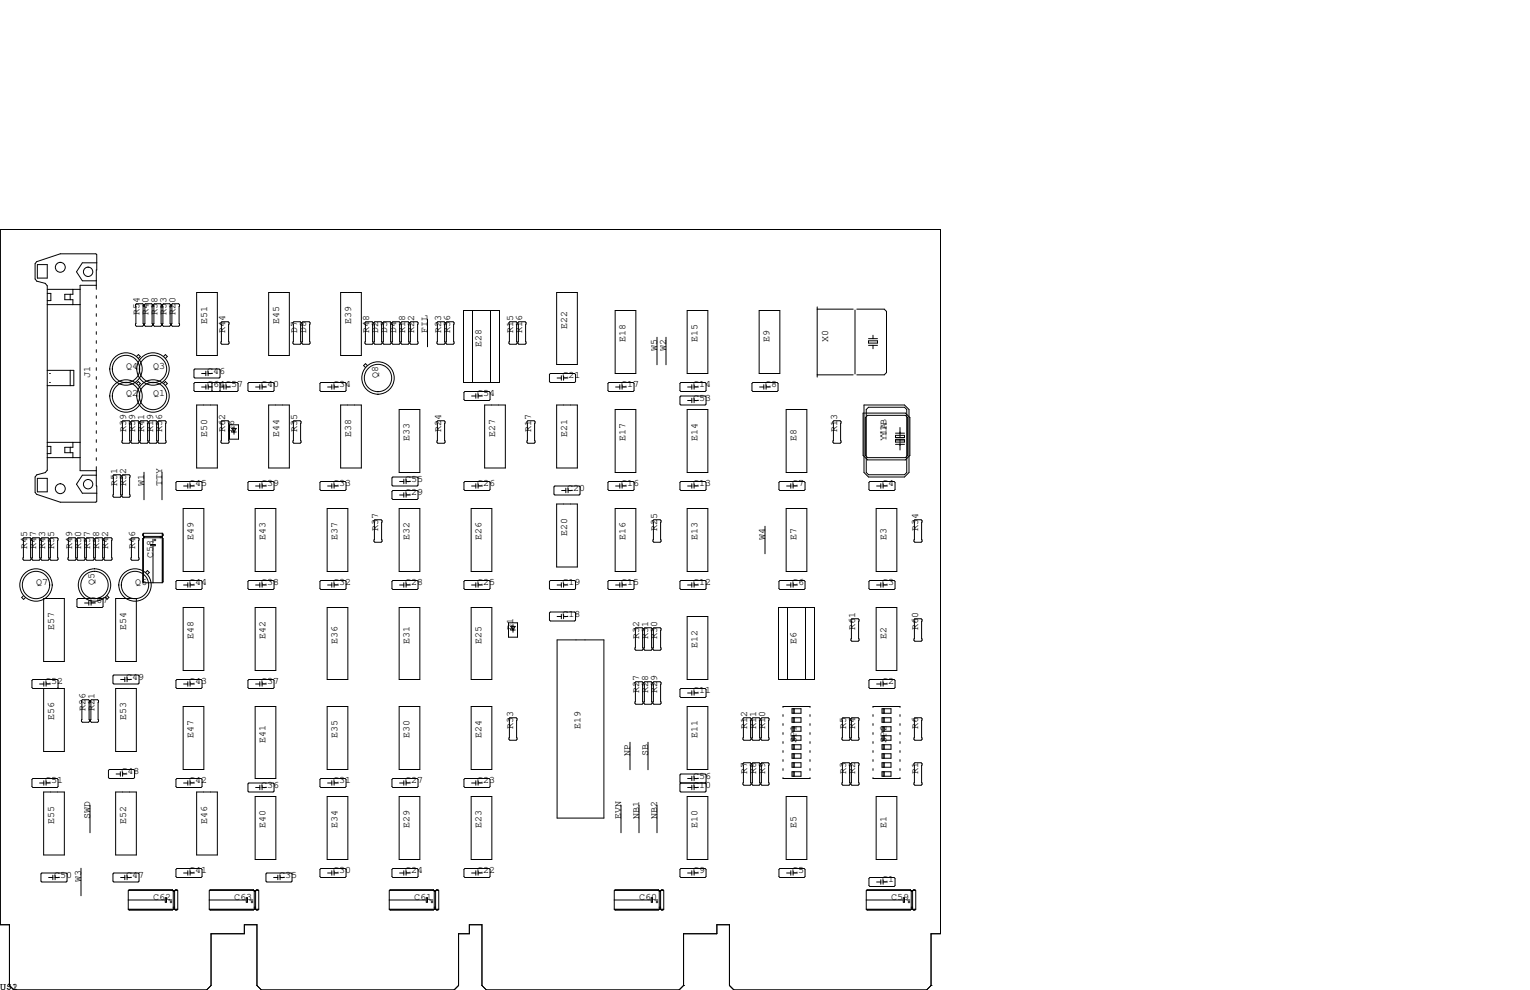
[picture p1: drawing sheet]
<svg xmlns="http://www.w3.org/2000/svg" width="432mm" height="279mm" viewBox="0 0 432 279" stroke-linecap="round" stroke-linejoin="round" font-family="sans-serif">
<g fill="none" stroke="#000" stroke-width=".28">
<path d="M10.5 74.7h2.8v3.8h-2.8zM12.7 80l.6 .6v52.1l-.6 .7M12.8 80l-2.4-.6-.5-.7v-4.3l.4-.5 6.7-2.3h10.1l.2 .3-.1 9.8M27.3 74.2h-4.1l-1.6 2.5 1.6 2.5h4M13.3 82.8h1.1v2h-1.1M13.3 81.7h9.3M13.3 86h9.3M19.8 83.1v1.5M20.6 81.7v1.4h-2.3v1.5h2.3v1.4M27.2 80.5h-4.6v52.3h4.6M27.2 83.4v.8M27.2 86v.7"/>
<path d="M27.2 88.5v.8M27.2 91.1v.7M27.2 93.6v.8M27.2 96.1v.8M27.2 98.7v.7M38.5 85.7h1.8l.2 .3v5.8l-.2 .3h-1.8l-.3-.3v-5.8zM41 85.7h1.8l.3 .3v5.8l-.3 .3h-1.8l-.2-.3v-5.8zM43.6 85.7h1.7l.3 .3v5.8l-.3 .3h-1.7l-.3-.3v-5.8zM46.1 85.7h1.8l.2 .3v5.8l-.2 .3h-1.8l-.3-.3v-5.8zM48.6 85.7h1.8l.3 .3v5.8l-.3 .3h-1.8l-.2-.3v-5.8zM55.5 82.5h5.8v17.8h-5.8zM62.6 90.8h1.8l.2 .3v5.8l-.2 .3h-1.8l-.2-.3v-5.8z"/>
<path d="M75.8 82.5h5.9v17.8h-5.9zM82.9 90.8h1.8l.3 .3v5.8l-.3 .3h-1.8l-.2-.3v-5.8zM85.5 90.8h1.7l.3 .3v5.8l-.3 .3h-1.7l-.3-.3v-5.8zM96.1 82.5h5.9v17.8h-5.9zM103.3 90.8h1.7l.3 .3v5.8l-.3 .3h-1.7l-.3-.3v-5.8zM105.8 90.8h1.8l.2 .3v5.8l-.2 .3h-1.8l-.3-.3v-5.8zM108.3 90.8h1.8l.3 .3v5.8l-.3 .3h-1.8l-.2-.3v-5.8zM110.9 90.8h1.7l.3 .3v5.8l-.3 .3h-1.7l-.3-.3v-5.8zM113.4 90.8h1.8l.2 .3v5.8l-.2 .3h-1.8l-.2-.3v-5.8zM116 90.8h1.7l.3 .3v5.8l-.3 .3h-1.7l-.3-.3v-5.8zM120.7 90.1v7.8M123.6 90.8h1.7l.3 .3v5.8l-.3 .3h-1.7l-.3-.3v-5.8z"/>
<path d="M126.1 90.8h1.8l.2 .3v5.8l-.2 .3h-1.8l-.2-.3v-5.8zM130.8 87.6h10.2v20.3h-10.2zM133.4 87.6v20.3M138.4 87.6v20.3M143.9 90.8h1.8l.2 .3v5.8l-.2 .3h-1.8l-.3-.3v-5.8zM146.4 90.8h1.8l.3 .3v5.8l-.3 .3h-1.8l-.2-.3v-5.8zM157.1 82.5h5.8v20.4h-5.8zM173.6 87.6h5.9v17.8h-5.9zM185.4 95.2v7.7M188 95.2v7.7M193.9 87.6h5.9v17.8h-5.9zM214.2 87.6h5.9v17.8h-5.9z"/>
<path d="M230.6 86.6v19.8M230.6 87.2h10.2M241.3 87.5v18M241.8 87.2h7.8l.6 .7v17.3l-.6 .6h-7.8M245.1 96.2h2.6v.6h-2.6zM245.1 97.5h2.6M245.1 95.6h2.6M246.4 94.6v1M246.4 97.5v.9M13.3 104.5h7.5v4.3h-7.5M14 107.9h.2M14 105.4h.2"/>
<path d="M19.8 104.5v4.3M27.2 101.2v.8M27.2 103.8v.7M27.2 106.3v.8M27.2 108.8v.8M27.2 111.4v.7M27.2 113.9v.8M27.2 116.5v.7M27.2 119v.8M34.7 118.7h1.7l.3 .3v5.8l-.3 .3h-1.7l-.3-.3v-5.8zM37.2 118.7h1.8l.2 .3v5.8l-.2 .3h-1.8l-.2-.3v-5.8zM38.5 108.2l.6-.5 .5 .5-.5 .6"/>
<path d="M38.5 100.6l.6-.5 .5 .5-.5 .5M39.8 118.7h1.7l.3 .3v5.8l-.3 .3h-1.7l-.3-.3v-5.8zM42.3 118.7h1.8l.2 .3v5.8l-.2 .3h-1.8l-.3-.3v-5.8zM44.8 118.7h1.8l.3 .3v5.8l-.3 .3h-1.8l-.2-.3v-5.8zM46.2 100.6l.5-.5 .5 .5-.5 .5M46.2 108.2l.5-.5 .5 .5-.5 .6M55 107.9h11.9l.3 .3v2l-.3 .3h-11.9l-.3-.3v-2zM55 104.1h6.8l.3 .3v2l-.3 .3h-6.8l-.3-.3v-2zM55.5 114.3h5.8v17.8h-5.8zM56.9 109.2h1.2M56.9 105.4h1.2M58.1 104.8v1.2"/>
<path d="M58.1 108.6v1.3M58.7 105.4h1.2M58.7 104.8v1.2M58.8 109.2h1.1M58.8 108.6v1.3M60.1 107.9l-.3 .3v2l.3 .3M61.8 107.9l.3 .3v2l-.3 .3M62 109.2h1.2M62.6 118.7h1.8l.2 .3v5.8l-.2 .3h-1.8l-.2-.3v-5.8zM63.2 108.6v1.3M63.8 109.2h1.2M63.8 108.6v1.3"/>
<path d="M64.8 119.9h2.5v4.1h-2.5zM70.2 107.9h6.9l.2 .3v2l-.2 .3h-6.9l-.2-.3v-2zM72.1 109.2h1.2M73.3 108.6v1.3M74 109.2h1.2M74 108.6v1.3M75.8 114.3h5.9v17.8h-5.9zM82.9 118.7h1.8l.3 .3v5.8l-.3 .3h-1.8l-.2-.3v-5.8zM90.6 107.9h6.8l.3 .3v2l-.3 .3h-6.8l-.3-.3v-2zM92.5 109.2h1.1M93.6 108.6v1.3M94.3 109.2h1.2"/>
<path d="M94.3 108.6v1.3M96.1 114.3h5.9v17.8h-5.9zM103.7 103.2l-.6-.6-.5 .6 .5 .5M112.6 115.6h5.9v17.7h-5.9zM123.6 118.7h1.7l.3 .3v5.8l-.3 .3h-1.7l-.3-.3v-5.8zM131.2 110.5h6.8l.3 .2v2.1l-.3 .2h-6.8l-.3-.2v-2.1zM133.1 111.8h1.2M134.3 111.1v1.3M134.9 111.1v1.3M134.9 111.8h1.2M136.8 114.3h5.8v17.8h-5.8zM149 118.7h1.7l.3 .3v5.8l-.3 .3h-1.7l-.3-.3v-5.8z"/>
<path d="M155.3 105.4h6.9l.2 .3v2l-.2 .2h-6.9l-.2-.2v-2zM157.1 114.3h5.8v17.8h-5.8zM157.2 106.7h1.2M158.4 106v1.3M159.1 106v1.3M159.1 106.7h1.2M171.8 107.9h6.9l.2 .3v2l-.2 .3h-6.9l-.2-.3v-2zM173.6 115.6h5.9v17.7h-5.9zM173.7 109.2h1.2M174.9 108.6v1.3M175.6 109.2h1.2M175.6 108.6v1.3"/>
<path d="M192.2 107.9h6.8l.3 .3v2l-.3 .3h-6.8l-.3-.3v-2zM192.2 111.8h6.8l.3 .2v2l-.3 .3h-6.8l-.3-.3v-2zM193.9 115.6h5.9v17.7h-5.9zM194.1 109.2h1.1M194.1 113h1.1M195.2 108.6v1.3M195.2 112.4v1.3M195.9 109.2h1.2M195.9 108.6v1.3M195.9 112.4v1.3M195.9 113h1.2M212.5 107.9h6.8l.3 .3v2l-.3 .3h-6.8l-.3-.3v-2z"/>
<path d="M214.4 109.2h1.2M215.6 108.6v1.3M216.2 108.6v1.3M216.2 109.2h1.2M221.9 115.6h5.8v17.7h-5.8zM230.6 105.8h10.2M235.3 118.7h1.8l.3 .3v5.8l-.3 .3h-1.8l-.2-.3v-5.8zM243.6 116.6h11.9l1.3 1.3v10.6l-1.3 1.3h-10.6l-1.3-1.3zM243.8 114.3h11.5l1.2 1.3v17.7l-1.2 1.3h-10.2l-1.3-1.3zM244.9 117.2h10.6l.7 .7v10.6l-.7 .7h-10.6l-.7-.7v-10.6zM245.1 114.9h10.2l.6 .7v17.7l-.6 .7h-10.2l-.6-.7v-17.7zM10.5 135h2.8v3.8h-2.8z"/>
<path d="M13.3 129.2h9.3M13.3 126h1.1v2h-1.1M13.3 124.8h9.3M19.8 126.2v1.6M20.6 124.8v1.4h-2.3v1.6h2.3v1.4M27.2 131.7l.1 9.8-.2 .2h-10.1l-6.7-2.2-.4-.6v-4.3l.5-.6 2.4-.6M27.2 121.5v.8M27.2 124.1v.7M27.2 126.6v.8M27.2 129.2v.7M27.2 134.1h-4l-1.6 2.6 1.6 2.5h4.1M32.1 134h1.8l.3 .2v5.9l-.3 .2h-1.8l-.2-.2v-5.9z"/>
<path d="M34.7 134h1.7l.3 .2v5.9l-.3 .2h-1.7l-.3-.2v-5.9zM40.6 133.3v7.7M45.7 133.3v7.7M49.7 136.1l.2-.2h6.9l.2 .2v2.1l-.2 .2h-6.9l-.2-.2zM51.8 137.2h1.2M53 136.5v1.3M53.6 137.2h1.3M53.6 136.5v1.3M65.4 120.9h1.3l-.7 1zM65.4 121.7v.2h1.3M66 120.4v2.2M70 136.1l.2-.2h6.9l.2 .2v2.1l-.2 .2h-6.9l-.2-.2z"/>
<path d="M72.1 137.2h1.2M73.3 136.5v1.3M74 137.2h1.2M74 136.5v1.3M90.6 135.9h6.8l.3 .2v2.1l-.3 .2h-6.8l-.3-.2v-2.1zM92.5 137.2h1.1M93.6 136.5v1.3M94.3 137.2h1.2M94.3 136.5v1.3M110.9 134.6h6.8l.3 .3v2l-.3 .3h-6.8l-.3-.3v-2zM110.9 138.4h6.8l.3 .3v2l-.3 .3h-6.8l-.3-.3v-2zM112.8 135.9h1.2"/>
<path d="M112.8 139.7h1.2M114 135.3v1.2M114 139.1v1.2M114.6 135.9h1.2M114.6 139.7h1.2M114.6 135.3v1.2M114.6 139.1v1.2M131.2 135.9h6.8l.3 .2v2.1l-.3 .2h-6.8l-.3-.2v-2.1zM133.1 137.2h1.2M134.3 136.5v1.3M134.9 137.2h1.2M134.9 136.5v1.3"/>
<path d="M156.6 137.2h6.8l.3 .2v2l-.3 .3h-6.8l-.3-.3v-2zM158.5 138.4h1.2M159.7 137.8v1.3M160.3 138.4h1.2M160.3 137.8v1.3M171.8 135.9h6.9l.2 .2v2.1l-.2 .2h-6.9l-.2-.2v-2.1zM173.7 137.2h1.2M174.9 136.5v1.3M175.6 137.2h1.2M175.6 136.5v1.3M192.2 135.9h6.8l.3 .2v2.1l-.3 .2h-6.8l-.3-.2v-2.1zM194.1 137.2h1.1"/>
<path d="M195.2 136.5v1.3M195.9 137.2h1.2M195.9 136.5v1.3M220.1 135.9h6.8l.3 .2v2.1l-.3 .2h-6.8l-.3-.2v-2.1zM222 137.2h1.2M223.2 136.5v1.3M223.8 137.2h1.2M223.8 136.5v1.3M245.5 135.9h6.8l.3 .2v2.1l-.3 .2h-6.8l-.3-.2v-2.1zM247.4 137.2h1.2M248.6 136.5v1.3M249.2 136.5v1.3"/>
<path d="M249.2 137.2h1.2M252.7 122.9h2.6v.6h-2.6zM252.7 124.1h2.6v.7h-2.6zM252.7 122.3h2.6M252.7 125.4h2.6M252.7 123.5h2.6M254 120.6v2.9M254 124.1v2.9M6.7 151.8h1.8l.3 .2v5.9l-.3 .2h-1.8l-.2-.2v-5.9zM9.3 151.8h1.7l.3 .2v5.9l-.3 .2h-1.7l-.3-.2v-5.9zM11.8 151.8h1.8l.2 .2v5.9l-.2 .2h-1.8l-.2-.2v-5.9zM14.4 151.8h1.7l.3 .2v5.9l-.3 .2h-1.7l-.3-.2v-5.9z"/>
<path d="M19.4 151.8h1.8l.3 .2v5.9l-.3 .2h-1.8l-.2-.2v-5.9zM22 151.8h1.7l.3 .2v5.9l-.3 .2h-1.7l-.3-.2v-5.9zM24.5 151.8h1.8l.2 .2v5.9l-.2 .2h-1.8l-.2-.2v-5.9zM27.1 151.8h1.7l.3 .2v5.9l-.3 .2h-1.7l-.3-.2v-5.9zM29.6 151.8h1.8l.2 .2v5.9l-.2 .2h-1.8l-.3-.2v-5.9zM37 152l.2-.2h1.8l.2 .2v5.9l-.2 .2h-1.8l-.2-.2zM40.3 150.7v.4l.3 .3M40.3 152v12.2l.3 .3h5.2M40.3 152h.1M40.3 150.7h.1M40.4 150.6v.7M40.4 151.9v12.4"/>
<path d="M40.6 151.8h5.2l.2 .2v12.2l-.2 .3M40.6 151.4v.4M40.6 151.8l-.3 .2M40.7 151.4v.4M42.5 153.7h1.3v.3h-1.3zM43.2 152.1v.9M43.2 154.1v10.4M43.5 152.4h.5M43.8 152.1v.6M45.2 151.4v.4M45.7 151.5v.1M45.8 150.5h-5.2l-.3 .2"/>
<path d="M45.8 150.5l.2 .2v.4l-.2 .3h-5.2M45.8 150.5v14M45.9 150.7v.4M45.9 152v12.2M51.7 143.5h5.8v17.8h-5.8zM72 143.5h5.9v17.8h-5.9zM92.3 143.5h5.9v17.8h-5.9zM105.5 146.9l.3-.2h1.8l.2 .2v5.9l-.2 .2h-1.8l-.3-.2zM112.6 143.5h5.9v17.8h-5.9zM133 143.5h5.8v17.8h-5.8zM157.1 142.2h5.8v17.8h-5.8zM173.6 143.5h5.9v17.8h-5.9z"/>
<path d="M184.5 146.7h1.8l.3 .2v5.9l-.3 .2h-1.8l-.2-.2v-5.9zM193.9 143.5h5.9v17.8h-5.9zM215.9 148.5v7.8M221.9 143.5h5.8v17.8h-5.8zM247.3 143.5h5.8v17.8h-5.8zM258.2 146.7h1.8l.2 .2v5.9l-.2 .2h-1.8l-.3-.2v-5.9zM6.7 168.1l-.6 .5 .6 .6 .5-.6M12.3 168.9h5.9v17.8h-5.9zM22 168.9h6.8l.3 .3v2l-.3 .2h-6.8l-.3-.2v-2zM23.9 170.2h1.2M25.1 169.5v1.3M25.7 169.5v1.3"/>
<path d="M25.7 170.2h1.2M30.2 168.1l.5 .5-.5 .5-.5-.5M32.6 168.9h5.9v17.8h-5.9zM41.1 161.6l.5-.6 .5 .6-.5 .5M49.7 164.1l.2-.3h6.9l.2 .3v2l-.2 .3h-6.9l-.2-.3zM51.7 171.4h5.8v17.8h-5.8zM51.8 165.1h1.2M53 164.5v1.2M53.6 165.1h1.3M53.6 164.5v1.2M70 164.1l.2-.3h6.9l.2 .3v2l-.2 .3h-6.9l-.2-.3zM72 171.4h5.9v17.8h-5.9z"/>
<path d="M72.1 165.1h1.2M73.3 164.5v1.2M74 165.1h1.2M74 164.5v1.2M90.6 163.8h6.8l.3 .3v2l-.3 .3h-6.8l-.3-.3v-2zM92.3 171.4h5.9v20.4h-5.9zM92.5 165.1h1.1M93.6 164.5v1.2M94.3 165.1h1.2M94.3 164.5v1.2M110.6 164.1l.3-.3h6.8l.3 .3v2l-.3 .3h-6.8l-.3-.3zM112.6 171.4h5.9v20.4h-5.9z"/>
<path d="M112.8 165.1h1.2M114 164.5v1.2M114.6 165.1h1.2M114.6 164.5v1.2M131.2 163.8h6.8l.3 .3v2l-.3 .3h-6.8l-.3-.3v-2zM133 171.4h5.8v20.4h-5.8zM133.1 165.1h1.2M134.3 164.5v1.2M134.9 165.1h1.2M134.9 164.5v1.2M143.5 175.8h2.6v4h-2.6zM144.1 176.8h1.3l-.6 1z"/>
<path d="M144.1 177.5v.3h1.3M144.8 176.3v2.1M155.3 163.8h6.9l.2 .3v2l-.2 .3h-6.9l-.2-.3v-2zM155.3 172.7h6.9l.2 .3v2l-.2 .3h-6.9l-.2-.3v-2zM157.2 174h1.2M157.2 165.1h1.2M158.4 164.5v1.2M158.4 173.4v1.2M159.1 174h1.2M159.1 165.1h1.2M159.1 164.5v1.2M159.1 173.4v1.2"/>
<path d="M171.8 163.8h6.9l.2 .3v2l-.2 .3h-6.9l-.2-.3v-2zM173.7 165.1h1.2M174.9 164.5v1.2M175.6 165.1h1.2M175.6 164.5v1.2M179.5 177.2h1.7l.3 .2v5.9l-.3 .2h-1.7l-.3-.2v-5.9zM182 177.2h1.8l.2 .2v5.9l-.2 .2h-1.8l-.3-.2v-5.9zM184.5 177.2h1.8l.3 .2v5.9l-.3 .2h-1.8l-.2-.2v-5.9zM192.2 163.8h6.8l.3 .3v2l-.3 .3h-6.8l-.3-.3v-2zM193.9 174h5.9v17.8h-5.9zM194.1 165.1h1.1M195.2 164.5v1.2"/>
<path d="M195.9 165.1h1.2M195.9 164.5v1.2M219.7 171.4h10.2v20.4h-10.2zM220.1 163.8h6.8l.3 .3v2l-.3 .3h-6.8l-.3-.3v-2zM222 165.1h1.2M222.3 171.4v20.4M223.2 164.5v1.2M223.8 165.1h1.2M223.8 164.5v1.2M227.3 171.4v20.4M240.4 174.6h1.8l.2 .3v5.8l-.2 .3h-1.8l-.2-.3v-5.8zM245.5 163.8h6.8l.3 .3v2l-.3 .3h-6.8l-.3-.3v-2z"/>
<path d="M247.3 171.4h5.8v17.8h-5.8zM247.4 165.1h1.2M248.6 164.5v1.2M249.2 164.5v1.2M249.2 165.1h1.2M258.2 174.6h1.8l.2 .3v5.8l-.2 .3h-1.8l-.3-.3v-5.8zM11.2 193h1.2M12.3 194.3v17.8h5.9v-17.8h-8.9l-.3-.2v-2.1l.3-.2h6.8l.3 .2v2.1l-.3 .2M12.4 192.4v1.3M13 193h1.2M13 192.4v1.3M23.2 197.5h1.8l.3 .2v5.9l-.3 .2h-1.8l-.2-.2v-5.9z"/>
<path d="M25.8 197.5h1.8l.2 .2v5.9l-.2 .2h-1.8l-.3-.2v-5.9zM32.1 190.5h6.9l.2 .3v2l-.2 .2h-6.9l-.2-.2v-2zM32.6 194.3h5.9v17.8h-5.9zM34 191.8h1.2M35.2 191.1v1.3M35.9 191.8h1.2M35.9 191.1v1.3M49.7 192l.2-.2h6.9l.2 .2v2.1l-.2 .2h-6.9l-.2-.2zM51.7 199.4h5.8v17.8h-5.8zM51.8 193h1.2M53 192.4v1.3M53.6 193h1.3"/>
<path d="M53.6 192.4v1.3M70 192l.2-.2h6.9l.2 .2v2.1l-.2 .2h-6.9l-.2-.2zM72 199.4h5.9v20.3h-5.9zM72.1 193h1.2M73.3 192.4v1.3M74 193h1.2M74 192.4v1.3M92.3 199.4h5.9v17.8h-5.9zM112.6 199.4h5.9v17.8h-5.9zM133 199.4h5.8v17.8h-5.8zM157.2 180.6h13.2v50.3h-13.2zM179.5 192.4h1.7l.3 .3v5.8l-.3 .3h-1.7l-.3-.3v-5.8z"/>
<path d="M182 192.4h1.8l.2 .3v5.8l-.2 .3h-1.8l-.3-.3v-5.8zM184.5 192.4h1.8l.3 .3v5.8l-.3 .3h-1.8l-.2-.3v-5.8zM192.2 194.3h6.8l.3 .3v2l-.3 .2h-6.8l-.3-.2v-2zM193.9 199.4h5.9v17.8h-5.9zM194.1 195.6h1.1M195.2 194.9v1.3M195.9 194.9v1.3M195.9 195.6h1.2M221 199.6v-.2h7.6v.2M245.5 191.8h6.8l.3 .2v2.1l-.3 .2h-6.8l-.3-.2v-2.1zM246.4 199.6v-.2h7.6v.2M247.4 193h1.2"/>
<path d="M248.6 192.4v1.3M249.2 192.4v1.3M249.2 193h1.2M9.3 219.7h6.8l.3 .3v2l-.3 .2h-6.8l-.3-.2v-2zM30.9 217.2h6.8l.3 .2v2.1l-.3 .2h-6.8l-.3-.2v-2.1zM32.8 218.4h1.2M34 217.8v1.3M34.6 217.8v1.3M34.6 218.4h1.2M49.7 220l.2-.3h6.9l.2 .3v2l-.2 .2h-6.9l-.2-.2zM90.6 219.7h6.8l.3 .3v2l-.3 .2h-6.8l-.3-.2v-2zM110.9 219.7h6.8l.3 .3v2l-.3 .2h-6.8l-.3-.2v-2z"/>
<path d="M131.2 219.7h6.8l.3 .3v2l-.3 .2h-6.8l-.3-.2v-2zM143.9 202.6h1.8l.2 .2v5.9l-.2 .2h-1.8l-.3-.2v-5.9zM177.8 209.5v7.7M182.9 209.5v7.7M194.1 219.7h1.1M195.2 219.1v1.2M195.9 219.7h1.2M195.9 219.1v1.2M209.9 202.6h1.8l.3 .2v5.9l-.3 .2h-1.8l-.2-.2v-5.9zM209.9 215.3h1.8l.3 .2v5.9l-.3 .2h-1.8l-.2-.2v-5.9zM212.5 202.6h1.7l.3 .2v5.9l-.3 .2h-1.7l-.3-.2v-5.9zM212.5 215.3h1.7l.3 .2v5.9l-.3 .2h-1.7l-.3-.2v-5.9z"/>
<path d="M215 202.6h1.8l.2 .2v5.9l-.2 .2h-1.8l-.2-.2v-5.9zM215 215.3h1.8l.2 .2v5.9l-.2 .2h-1.8l-.2-.2v-5.9zM221 219.5v.2h7.6v-.2M221 201.7v.5M221 204.2v.5M221 206.8v.5M221 209.3v.5M221 211.8v.5M221 214.4v.5M221 216.9v.5M223.5 200h2.6v1.3h-2.6zM223.5 202.6h2.6v1.2h-2.6z"/>
<path d="M223.5 205.1h2.6v1.3h-2.6zM223.5 207.6h2.6v1.3h-2.6zM223.5 210.2h2.6v1.3h-2.6zM223.5 212.7h2.6v1.3h-2.6zM223.5 215.3h2.6v1.2h-2.6zM223.5 217.8h2.6v1.3h-2.6zM223.9 200v1.3M223.9 202.6v1.2M223.9 205.1v1.3M223.9 207.6v1.3M223.9 210.2v1.3M223.9 212.7v1.3"/>
<path d="M223.9 215.3v1.2M223.9 217.8v1.3M224.2 200v1.3M224.2 202.6v1.2M224.2 205.1v1.3M224.2 207.6v1.3M224.2 210.2v1.3M224.2 212.7v1.3M224.2 215.3v1.2M224.2 217.8v1.3M228.6 201.7v.5M228.6 204.2v.5"/>
<path d="M228.6 206.8v.5M228.6 209.3v.5M228.6 211.8v.5M228.6 214.4v.5M228.6 216.9v.5M237.9 202.6h1.7l.3 .2v5.9l-.3 .2h-1.7l-.3-.2v-5.9zM237.9 215.3h1.7l.3 .2v5.9l-.3 .2h-1.7l-.3-.2v-5.9zM240.4 202.6h1.8l.2 .2v5.9l-.2 .2h-1.8l-.2-.2v-5.9zM240.4 215.3h1.8l.2 .2v5.9l-.2 .2h-1.8l-.2-.2v-5.9zM246.4 219.5v.2h7.6v-.2M246.4 201.7v.5M246.4 204.2v.5"/>
<path d="M246.4 206.8v.5M246.4 209.3v.5M246.4 211.8v.5M246.4 214.4v.5M246.4 216.9v.5M248.9 200h2.6v1.3h-2.6zM248.9 202.6h2.6v1.2h-2.6zM248.9 205.1h2.6v1.3h-2.6zM248.9 207.6h2.6v1.3h-2.6zM248.9 210.2h2.6v1.3h-2.6zM248.9 212.7h2.6v1.3h-2.6zM248.9 215.3h2.6v1.2h-2.6z"/>
<path d="M248.9 217.8h2.6v1.3h-2.6zM249.3 200v1.3M249.3 202.6v1.2M249.3 205.1v1.3M249.3 207.6v1.3M249.3 210.2v1.3M249.3 212.7v1.3M249.3 215.3v1.2M249.3 217.8v1.3M249.6 200v1.3M249.6 202.6v1.2M249.6 205.1v1.3"/>
<path d="M249.6 207.6v1.3M249.6 210.2v1.3M249.6 212.7v1.3M249.6 215.3v1.2M249.6 217.8v1.3M254 201.7v.5M254 204.2v.5M254 206.8v.5M254 209.3v.5M254 211.8v.5M254 214.4v.5M254 216.9v.5"/>
<path d="M258.2 202.6h1.8l.2 .2v5.9l-.2 .2h-1.8l-.3-.2v-5.9zM258.2 215.3h1.8l.2 .2v5.9l-.2 .2h-1.8l-.3-.2v-5.9zM11.2 221h1.2M12.3 223.5h5.9v17.8h-5.9zM12.4 220.3v1.3M13 221h1.2M13 220.3v1.3M25.4 227.3v7.7M32.6 223.5h5.9v17.8h-5.9zM51.8 221h1.2M53 220.3v1.3M53.6 221h1.3"/>
<path d="M53.6 220.3v1.3M55.5 223.5h5.8v17.8h-5.8zM70 221.2l.2-.2h6.9l.2 .2v2.1l-.2 .2h-6.9l-.2-.2zM72 224.8h5.9v17.8h-5.9zM72.1 222.2h1.2M73.3 221.6v1.3M74 222.2h1.2M74 221.6v1.3M92.3 224.8h5.9v17.8h-5.9zM92.5 221h1.1M93.6 220.3v1.3M94.3 221h1.2"/>
<path d="M94.3 220.3v1.3M112.6 224.8h5.9v17.8h-5.9zM112.8 221h1.2M114 220.3v1.3M114.6 221h1.2M114.6 220.3v1.3M133 224.8h5.8v17.8h-5.8zM133.1 221h1.2M134.3 220.3v1.3M134.9 221h1.2M134.9 220.3v1.3M175.3 227.3v7.7"/>
<path d="M180.3 227.3v7.7M185.4 227.3v7.7M192.2 221l-.3 .2v2.1l.3 .2h6.8l.3-.2v-2.1l-.3-.2M192.2 221l-.3-.3v-2l.3-.3h6.8l.3 .3v2l-.3 .3M192.2 221h6.8M193.9 224.8h5.9v17.8h-5.9zM194.1 222.2h1.1M195.2 221.6v1.3M195.9 221.6v1.3M195.9 222.2h1.2M221.9 224.8h5.8v17.8h-5.8zM247.3 224.8h5.8v17.8h-5.8z"/>
<path d="M11.6 246.6l.2-.2h6.9l.2 .2v2.1l-.2 .2h-6.9l-.2-.2zM13.7 247.6h1.2M14.9 247v1.3M15.5 247.6h1.3M15.5 247v1.3M22.9 245v7.8M31.9 246.6l.2-.2h6.9l.2 .2v2.1l-.2 .2h-6.9l-.2-.2zM34 247.6h1.2M35.2 247v1.3M35.9 247.6h1.2M35.9 247v1.3M36.2 256.6h14"/>
<path d="M36.2 254h10.3M36.3 251.3h12.5M36.4 256.7h12.2M46.6 253.4h.4v1.2h-.4zM47.6 254h.9M48 254.6h.5M48.3 254.3v.5M48.6 251.1h-12.2l-.2 .3v5.2M48.6 251.1l-12.2 .1M48.6 251.1l.3 .3M48.9 251.4v5.2l-.3 .3h-12.2l-.2-.3M48.9 256h.4"/>
<path d="M48.9 251.4h.4M48.9 251.5h.4M49 256.5h.1M49.3 251.4v5.2l.2 .3h.4l.3-.3M49.4 251.3h.6M49.5 256.7h.4M49.7 245.4l.2-.3h6.9l.2 .3v2l-.2 .2h-6.9l-.2-.2zM49.9 251.1h-.4l-.2 .3M49.9 251.1l-.4 .1M49.9 251.1l.3 .3v5.2M51.8 246.4h1.2M53 245.7v1.3"/>
<path d="M53.6 246.4h1.3M53.6 245.7v1.3M59.1 256.6h13.9M59.1 254h10.3M59.2 251.3h12.4M59.3 256.7h12.2M69.5 253.4h.4v1.2h-.4zM70.5 254h.9M70.9 254.6h.5M71.1 254.3v.5M71.5 251.1h-12.2l-.2 .3v5.2M71.5 251.1l-12.2 .1"/>
<path d="M71.5 251.1l.3 .3M71.8 251.4v5.2l-.3 .3h-12.2l-.2-.3M71.8 256h.3M71.8 251.4h.3M71.8 251.5h.3M71.9 256.5h.1M72.1 251.4v5.2l.3 .3h.4l.2-.3M72.3 251.3h.6M72.4 256.7h.4M72.8 251.1h-.4l-.3 .3M72.8 251.1l-.4 .1M72.8 251.1l.2 .3v5.2"/>
<path d="M75.1 246.6l.2-.2h6.9l.2 .2v2.1l-.2 .2h-6.9l-.2-.2zM77.2 247.6h1.2M78.4 247v1.3M79 247.6h1.3M79 247v1.3M90.3 245.4l.3-.3h6.8l.3 .3v2l-.3 .2h-6.8l-.3-.2zM92.5 246.4h1.1M93.6 245.7v1.3M94.3 246.4h1.2M94.3 245.7v1.3M109.9 256.6h13.9M109.9 254h10.3"/>
<path d="M110 251.3h12.4M110.1 256.7h12.2M110.6 245.4l.3-.3h6.8l.3 .3v2l-.3 .2h-6.8l-.3-.2zM112.8 246.4h1.2M114 245.7v1.3M114.6 246.4h1.2M114.6 245.7v1.3M120.3 253.4h.4v1.2h-.4zM121.3 254h.9M121.7 254.6h.5M121.9 254.3v.5M122.3 251.1h-12.2l-.2 .3v5.2"/>
<path d="M122.3 251.1l-12.2 .1M122.3 251.1l.3 .3M122.6 251.4v5.2l-.3 .3h-12.2l-.2-.3M122.6 256h.3M122.6 251.4h.3M122.6 251.5h.3M122.7 256.5h.1M122.9 251.4v5.2l.3 .3h.4l.2-.3M123.1 251.3h.6M123.2 256.7h.4M123.6 251.1h-.4l-.3 .3M123.6 251.1l-.4 .1"/>
<path d="M123.6 251.1l.2 .3v5.2M130.9 245.4l.3-.3h6.8l.3 .3v2l-.3 .2h-6.8l-.3-.2zM133.1 246.4h1.2M134.3 245.7v1.3M134.9 246.4h1.2M134.9 245.7v1.3M173.4 256.6h13.9M173.4 254h10.3M173.5 251.3h12.4M173.6 256.7h12.2M183.8 253.4h.4v1.2h-.4zM184.8 254h.9"/>
<path d="M185.2 254.6h.5M185.4 254.3v.5M185.8 251.1h-12.2l-.2 .3v5.2M185.8 251.1l-12.2 .1M185.8 251.1l.3 .3M186.1 251.4v5.2l-.3 .3h-12.2l-.2-.3M186.1 256h.3M186.1 251.4h.3M186.1 251.5h.3M186.2 256.5h.1M186.4 251.4v5.2l.3 .3h.4l.2-.3M186.6 251.3h.6"/>
<path d="M186.7 256.7h.4M187.1 251.1h-.4l-.3 .3M187.1 251.1l-.4 .1M187.1 251.1l.2 .3v5.2M191.9 245.4l.3-.3h6.8l.3 .3v2l-.3 .2h-6.8l-.3-.2zM194.1 246.4h1.1M195.2 245.7v1.3M195.9 246.4h1.2M195.9 245.7v1.3M219.8 245.4l.3-.3h6.8l.3 .3v2l-.3 .2h-6.8l-.3-.2zM222 246.4h1.2M223.2 245.7v1.3"/>
<path d="M223.8 245.7v1.3M223.8 246.4h1.2M244.5 256.6h13.9M244.5 254h10.3M244.6 251.3h12.4M244.7 256.7h12.2M245.2 247.9l.3-.3h6.8l.3 .3v2l-.3 .3h-6.8l-.3-.3zM247.4 248.9h1.2M248.6 248.3v1.3M249.2 248.3v1.3M249.2 248.9h1.2M254.9 253.4h.4v1.2h-.4z"/>
<path d="M255.9 254h.9M256.3 254.6h.5M256.5 254.3v.5M256.9 251.1h-12.2l-.2 .3v5.2M256.9 251.1l.3 .3M256.9 251.1l-12.2 .1M257.2 251.4v5.2l-.3 .3h-12.2l-.2-.3M257.2 256h.4M257.2 251.4h.4M257.2 251.5h.4M257.3 256.5h.1M257.6 251.4v5.2l.2 .3h.4l.2-.3"/>
<path d="M257.7 251.3h.6M257.8 256.7h.4M258.2 251.1h-.4l-.2 .3M258.2 251.1l.1 .2M258.2 251.1l-.4 .1M258.3 251.3l.1 5.3M192.9 278.1h.1M192.9 278.1l-1.3 1.3h-54.3l-1.3-1.3v-17.1h-3.5v2.5h-3.1v14.6l-1.3 1.3h-54.3l-1.3-1.3v-17.1h-3.5v2.5h-9.4v14.6l-1.3 1.3h-54.4l-1.2-1.3v-17.1h-2.6v-196.2h265.3v198.7h-2.6v14.6M262.8 278.1h.1M262.8 278.1l-1.3 1.3h-54.4l-1.2-1.3v-17.1h-3.6v2.5h-9.4v14.6"/>
<circle cx="17" cy="75.4" r="1.4"/>
<circle cx="24.9" cy="76.7" r="1.32"/>
<circle cx="35.6" cy="104.1" r="4.6"/>
<circle cx="35.6" cy="111.8" r="4.6"/>
<circle cx="35.6" cy="104.1" r="3.9"/>
<circle cx="35.6" cy="111.8" r="3.9"/>
<circle cx="43.2" cy="104.1" r="4.6"/>
<circle cx="43.2" cy="111.8" r="4.6"/>
<circle cx="43.2" cy="104.1" r="3.9"/>
<circle cx="43.2" cy="111.8" r="3.9"/>
<circle cx="106.7" cy="106.7" r="4.6"/>
<circle cx="106.7" cy="106.7" r="3.9"/>
<circle cx="17" cy="137.9" r="1.4"/>
<circle cx="24.9" cy="136.7" r="1.32"/>
<circle cx="10.2" cy="165.1" r="3.9"/>
<circle cx="10.2" cy="165.1" r="4.6"/>
<circle cx="26.7" cy="165.1" r="3.9"/>
<circle cx="26.7" cy="165.1" r="4.6"/>
<circle cx="38.1" cy="165.1" r="4.6"/>
<circle cx="38.1" cy="165.1" r="3.9"/>
</g>
<g font-size="2.8">
<text x="39.4" y="88.9" transform="rotate(-90 39.4 88.9)">R54</text>
<text x="41.9" y="88.9" transform="rotate(-90 41.9 88.9)">R40</text>
<text x="44.4" y="88.9" transform="rotate(-90 44.4 88.9)">R38</text>
<text x="47" y="88.9" transform="rotate(-90 47 88.9)">R53</text>
<text x="49.5" y="88.9" transform="rotate(-90 49.5 88.9)">R20</text>
<text x="58.4" y="91.4" transform="rotate(-90 58.4 91.4)">E51</text>
<text x="63.5" y="94" transform="rotate(-90 63.5 94)">R44</text>
<text x="78.7" y="91.4" transform="rotate(-90 78.7 91.4)">E45</text>
<text x="83.8" y="94" transform="rotate(-90 83.8 94)">D7</text>
<text x="86.4" y="94" transform="rotate(-90 86.4 94)">D8</text>
<text x="99.1" y="91.4" transform="rotate(-90 99.1 91.4)">E39</text>
<text x="104.1" y="94" transform="rotate(-90 104.1 94)">R48</text>
<text x="106.7" y="94" transform="rotate(-90 106.7 94)">D2</text>
<text x="109.2" y="94" transform="rotate(-90 109.2 94)">D3</text>
<text x="111.8" y="94" transform="rotate(-90 111.8 94)">D4</text>
<text x="114.3" y="94" transform="rotate(-90 114.3 94)">R18</text>
<text x="116.8" y="94" transform="rotate(-90 116.8 94)">R22</text>
<text x="120.6" y="94" transform="rotate(-90 120.6 94)">FIL</text>
<text x="124.5" y="94" transform="rotate(-90 124.5 94)">R23</text>
<text x="127" y="94" transform="rotate(-90 127 94)">R36</text>
<text x="144.8" y="94" transform="rotate(-90 144.8 94)">R15</text>
<text x="147.3" y="94" transform="rotate(-90 147.3 94)">R16</text>
<text x="160" y="92.7" transform="rotate(-90 160 92.7)">E22</text>
<text x="135.9" y="97.8" transform="rotate(-90 135.9 97.8)">E28</text>
<text x="176.5" y="96.5" transform="rotate(-90 176.5 96.5)">E18</text>
<text x="185.4" y="99.1" transform="rotate(-90 185.4 99.1)">W5</text>
<text x="188" y="99.1" transform="rotate(-90 188 99.1)">W2</text>
<text x="196.8" y="96.5" transform="rotate(-90 196.8 96.5)">E15</text>
<text x="217.2" y="96.5" transform="rotate(-90 217.2 96.5)">E9</text>
<text x="233.7" y="96.5" transform="rotate(-90 233.7 96.5)">X0</text>
<text x="25.4" y="106.7" transform="rotate(-90 25.4 106.7)">J1</text>
<text x="35.6" y="104.1">Q4</text>
<text x="43.2" y="104.1">Q3</text>
<text x="58.4" y="105.4">C46</text>
<text x="106.7" y="106.7" transform="rotate(-90 106.7 106.7)">Q8</text>
<text x="158.7" y="106.7">C21</text>
<text x="35.6" y="111.8">Q2</text>
<text x="43.2" y="111.8">Q1</text>
<text x="58.4" y="109.2">C64C57</text>
<text x="73.7" y="109.2">C40</text>
<text x="94" y="109.2">C34</text>
<text x="134.6" y="111.8">C54</text>
<text x="175.3" y="109.2">C17</text>
<text x="195.6" y="109.2">C14</text>
<text x="195.6" y="113">C53</text>
<text x="215.9" y="109.2">C8</text>
<text x="35.6" y="121.9" transform="rotate(-90 35.6 121.9)">R39</text>
<text x="38.1" y="121.9" transform="rotate(-90 38.1 121.9)">R59</text>
<text x="40.6" y="121.9" transform="rotate(-90 40.6 121.9)">R41</text>
<text x="43.2" y="121.9" transform="rotate(-90 43.2 121.9)">R19</text>
<text x="45.7" y="121.9" transform="rotate(-90 45.7 121.9)">R56</text>
<text x="58.4" y="123.2" transform="rotate(-90 58.4 123.2)">E50</text>
<text x="63.5" y="121.9" transform="rotate(-90 63.5 121.9)">R62</text>
<text x="66" y="121.9" transform="rotate(-90 66 121.9)">D6</text>
<text x="78.7" y="123.2" transform="rotate(-90 78.7 123.2)">E44</text>
<text x="83.8" y="121.9" transform="rotate(-90 83.8 121.9)">R35</text>
<text x="99.1" y="123.2" transform="rotate(-90 99.1 123.2)">E38</text>
<text x="115.6" y="124.5" transform="rotate(-90 115.6 124.5)">E33</text>
<text x="124.5" y="121.9" transform="rotate(-90 124.5 121.9)">R24</text>
<text x="139.7" y="123.2" transform="rotate(-90 139.7 123.2)">E27</text>
<text x="149.9" y="121.9" transform="rotate(-90 149.9 121.9)">R17</text>
<text x="160" y="123.2" transform="rotate(-90 160 123.2)">E21</text>
<text x="176.5" y="124.5" transform="rotate(-90 176.5 124.5)">E17</text>
<text x="196.8" y="124.5" transform="rotate(-90 196.8 124.5)">E14</text>
<text x="224.8" y="124.5" transform="rotate(-90 224.8 124.5)">E8</text>
<text x="236.2" y="121.9" transform="rotate(-90 236.2 121.9)">R13</text>
<text x="250.2" y="124.5" transform="rotate(-90 250.2 124.5)">Y1A</text>
<text x="250.2" y="123.2" transform="rotate(-90 250.2 123.2)">Y1B</text>
<text x="33" y="137.2" transform="rotate(-90 33 137.2)">R51</text>
<text x="35.6" y="137.2" transform="rotate(-90 35.6 137.2)">R52</text>
<text x="40.6" y="137.2" transform="rotate(-90 40.6 137.2)">W1</text>
<text x="45.7" y="137.2" transform="rotate(-90 45.7 137.2)">TTY</text>
<text x="53.3" y="137.2">C45</text>
<text x="73.7" y="137.2">C39</text>
<text x="94" y="137.2">C33</text>
<text x="114.3" y="135.9">C55</text>
<text x="134.6" y="137.2">C26</text>
<text x="175.3" y="137.2">C16</text>
<text x="195.6" y="137.2">C13</text>
<text x="223.5" y="137.2">C7</text>
<text x="248.9" y="137.2">C4</text>
<text x="114.3" y="139.7">C29</text>
<text x="160" y="138.4">C20</text>
<text x="106.7" y="149.9" transform="rotate(-90 106.7 149.9)">R37</text>
<text x="185.4" y="149.9" transform="rotate(-90 185.4 149.9)">R25</text>
<text x="259.1" y="149.9" transform="rotate(-90 259.1 149.9)">R34</text>
<text x="7.6" y="154.9" transform="rotate(-90 7.6 154.9)">R45</text>
<text x="10.2" y="154.9" transform="rotate(-90 10.2 154.9)">R47</text>
<text x="12.7" y="154.9" transform="rotate(-90 12.7 154.9)">R43</text>
<text x="15.2" y="154.9" transform="rotate(-90 15.2 154.9)">R55</text>
<text x="20.3" y="154.9" transform="rotate(-90 20.3 154.9)">R49</text>
<text x="22.9" y="154.9" transform="rotate(-90 22.9 154.9)">R50</text>
<text x="25.4" y="154.9" transform="rotate(-90 25.4 154.9)">R57</text>
<text x="27.9" y="154.9" transform="rotate(-90 27.9 154.9)">R58</text>
<text x="30.5" y="154.9" transform="rotate(-90 30.5 154.9)">R42</text>
<text x="38.1" y="154.9" transform="rotate(-90 38.1 154.9)">R46</text>
<text x="54.6" y="152.4" transform="rotate(-90 54.6 152.4)">E49</text>
<text x="74.9" y="152.4" transform="rotate(-90 74.9 152.4)">E43</text>
<text x="95.2" y="152.4" transform="rotate(-90 95.2 152.4)">E37</text>
<text x="115.6" y="152.4" transform="rotate(-90 115.6 152.4)">E32</text>
<text x="135.9" y="152.4" transform="rotate(-90 135.9 152.4)">E26</text>
<text x="160" y="151.1" transform="rotate(-90 160 151.1)">E20</text>
<text x="176.5" y="152.4" transform="rotate(-90 176.5 152.4)">E16</text>
<text x="196.8" y="152.4" transform="rotate(-90 196.8 152.4)">E13</text>
<text x="215.9" y="152.4" transform="rotate(-90 215.9 152.4)">W4</text>
<text x="224.8" y="152.4" transform="rotate(-90 224.8 152.4)">E7</text>
<text x="250.2" y="152.4" transform="rotate(-90 250.2 152.4)">E3</text>
<text x="43.2" y="157.5" transform="rotate(-90 43.2 157.5)">C58</text>
<text x="10.2" y="165.1">Q7</text>
<text x="26.7" y="165.1" transform="rotate(-90 26.7 165.1)">Q5</text>
<text x="38.1" y="165.1">Q6</text>
<text x="53.3" y="165.1">C44</text>
<text x="73.7" y="165.1">C38</text>
<text x="94" y="165.1">C32</text>
<text x="114.3" y="165.1">C28</text>
<text x="134.6" y="165.1">C25</text>
<text x="158.7" y="165.1">C19</text>
<text x="175.3" y="165.1">C15</text>
<text x="195.6" y="165.1">C12</text>
<text x="223.5" y="165.1">C6</text>
<text x="248.9" y="165.1">C3</text>
<text x="25.4" y="170.2">C67</text>
<text x="158.7" y="174">C18</text>
<text x="15.2" y="177.8" transform="rotate(-90 15.2 177.8)">E57</text>
<text x="35.6" y="177.8" transform="rotate(-90 35.6 177.8)">E54</text>
<text x="144.8" y="177.8" transform="rotate(-90 144.8 177.8)">D1</text>
<text x="241.3" y="177.8" transform="rotate(-90 241.3 177.8)">R61</text>
<text x="259.1" y="177.8" transform="rotate(-90 259.1 177.8)">R60</text>
<text x="54.6" y="180.3" transform="rotate(-90 54.6 180.3)">E48</text>
<text x="74.9" y="180.3" transform="rotate(-90 74.9 180.3)">E42</text>
<text x="95.2" y="181.6" transform="rotate(-90 95.2 181.6)">E36</text>
<text x="115.6" y="181.6" transform="rotate(-90 115.6 181.6)">E31</text>
<text x="135.9" y="181.6" transform="rotate(-90 135.9 181.6)">E25</text>
<text x="180.3" y="180.3" transform="rotate(-90 180.3 180.3)">R32</text>
<text x="182.9" y="180.3" transform="rotate(-90 182.9 180.3)">R31</text>
<text x="185.4" y="180.3" transform="rotate(-90 185.4 180.3)">R30</text>
<text x="196.8" y="182.9" transform="rotate(-90 196.8 182.9)">E12</text>
<text x="224.8" y="181.6" transform="rotate(-90 224.8 181.6)">E6</text>
<text x="250.2" y="180.3" transform="rotate(-90 250.2 180.3)">E2</text>
<text x="35.6" y="191.8">C49</text>
<text x="12.7" y="193">C52</text>
<text x="53.3" y="193">C43</text>
<text x="73.7" y="193">C37</text>
<text x="180.3" y="195.6" transform="rotate(-90 180.3 195.6)">R27</text>
<text x="182.9" y="195.6" transform="rotate(-90 182.9 195.6)">R28</text>
<text x="185.4" y="195.6" transform="rotate(-90 185.4 195.6)">R29</text>
<text x="195.6" y="195.6">C11</text>
<text x="248.9" y="193">C2</text>
<text x="15.2" y="203.2" transform="rotate(-90 15.2 203.2)">E56</text>
<text x="24.1" y="200.7" transform="rotate(-90 24.1 200.7)">R26</text>
<text x="26.7" y="200.7" transform="rotate(-90 26.7 200.7)">R21</text>
<text x="35.6" y="203.2" transform="rotate(-90 35.6 203.2)">E53</text>
<text x="54.6" y="208.3" transform="rotate(-90 54.6 208.3)">E47</text>
<text x="74.9" y="209.5" transform="rotate(-90 74.9 209.5)">E41</text>
<text x="95.2" y="208.3" transform="rotate(-90 95.2 208.3)">E35</text>
<text x="115.6" y="208.3" transform="rotate(-90 115.6 208.3)">E30</text>
<text x="135.9" y="208.3" transform="rotate(-90 135.9 208.3)">E24</text>
<text x="144.8" y="205.7" transform="rotate(-90 144.8 205.7)">R33</text>
<text x="163.8" y="205.7" transform="rotate(-90 163.8 205.7)">E19</text>
<text x="196.8" y="208.3" transform="rotate(-90 196.8 208.3)">E11</text>
<text x="210.8" y="205.7" transform="rotate(-90 210.8 205.7)">R12</text>
<text x="213.4" y="205.7" transform="rotate(-90 213.4 205.7)">R11</text>
<text x="215.9" y="205.7" transform="rotate(-90 215.9 205.7)">R10</text>
<text x="224.8" y="209.5" transform="rotate(-90 224.8 209.5)">SP1</text>
<text x="238.8" y="205.7" transform="rotate(-90 238.8 205.7)">R5</text>
<text x="241.3" y="205.7" transform="rotate(-90 241.3 205.7)">R4</text>
<text x="250.2" y="209.5" transform="rotate(-90 250.2 209.5)">SP2</text>
<text x="259.1" y="205.7" transform="rotate(-90 259.1 205.7)">R6</text>
<text x="177.8" y="213.4" transform="rotate(-90 177.8 213.4)">NP</text>
<text x="182.9" y="213.4" transform="rotate(-90 182.9 213.4)">SB</text>
<text x="12.7" y="221">C51</text>
<text x="34.3" y="218.4">C48</text>
<text x="53.3" y="221">C42</text>
<text x="94" y="221">C31</text>
<text x="114.3" y="221">C27</text>
<text x="134.6" y="221">C23</text>
<text x="195.6" y="219.7">C56</text>
<text x="210.8" y="218.4" transform="rotate(-90 210.8 218.4)">R7</text>
<text x="213.4" y="218.4" transform="rotate(-90 213.4 218.4)">R8</text>
<text x="215.9" y="218.4" transform="rotate(-90 215.9 218.4)">R9</text>
<text x="238.8" y="218.4" transform="rotate(-90 238.8 218.4)">R3</text>
<text x="241.3" y="218.4" transform="rotate(-90 241.3 218.4)">R2</text>
<text x="259.1" y="218.4" transform="rotate(-90 259.1 218.4)">R1</text>
<text x="73.7" y="222.2">C36</text>
<text x="195.6" y="222.2">C10</text>
<text x="15.2" y="232.4" transform="rotate(-90 15.2 232.4)">E55</text>
<text x="25.4" y="231.1" transform="rotate(-90 25.4 231.1)">SWD</text>
<text x="35.6" y="232.4" transform="rotate(-90 35.6 232.4)">E52</text>
<text x="58.4" y="232.4" transform="rotate(-90 58.4 232.4)">E46</text>
<text x="74.9" y="233.7" transform="rotate(-90 74.9 233.7)">E40</text>
<text x="95.2" y="233.7" transform="rotate(-90 95.2 233.7)">E34</text>
<text x="115.6" y="233.7" transform="rotate(-90 115.6 233.7)">E29</text>
<text x="135.9" y="233.7" transform="rotate(-90 135.9 233.7)">E23</text>
<text x="175.3" y="231.1" transform="rotate(-90 175.3 231.1)">EVN</text>
<text x="180.3" y="231.1" transform="rotate(-90 180.3 231.1)">NB1</text>
<text x="185.4" y="231.1" transform="rotate(-90 185.4 231.1)">NB2</text>
<text x="196.8" y="233.7" transform="rotate(-90 196.8 233.7)">E10</text>
<text x="224.8" y="233.7" transform="rotate(-90 224.8 233.7)">E5</text>
<text x="250.2" y="233.7" transform="rotate(-90 250.2 233.7)">E1</text>
<text x="15.2" y="247.6">C50</text>
<text x="22.9" y="248.9" transform="rotate(-90 22.9 248.9)">W3</text>
<text x="35.6" y="247.6">C47</text>
<text x="53.3" y="246.4">C41</text>
<text x="78.7" y="247.6">C35</text>
<text x="94" y="246.4">C30</text>
<text x="114.3" y="246.4">C24</text>
<text x="134.6" y="246.4">C22</text>
<text x="195.6" y="246.4">C9</text>
<text x="223.5" y="246.4">C5</text>
<text x="248.9" y="248.9">C1</text>
<text x="43.2" y="254">C62</text>
<text x="66" y="254">C63</text>
<text x="116.8" y="254">C61</text>
<text x="180.3" y="254">C60</text>
<text x="251.5" y="254">C59</text>
<text x="0" y="279.4">U$1</text>
<text x="3.4" y="279.4">2</text>
</g>
</svg>
